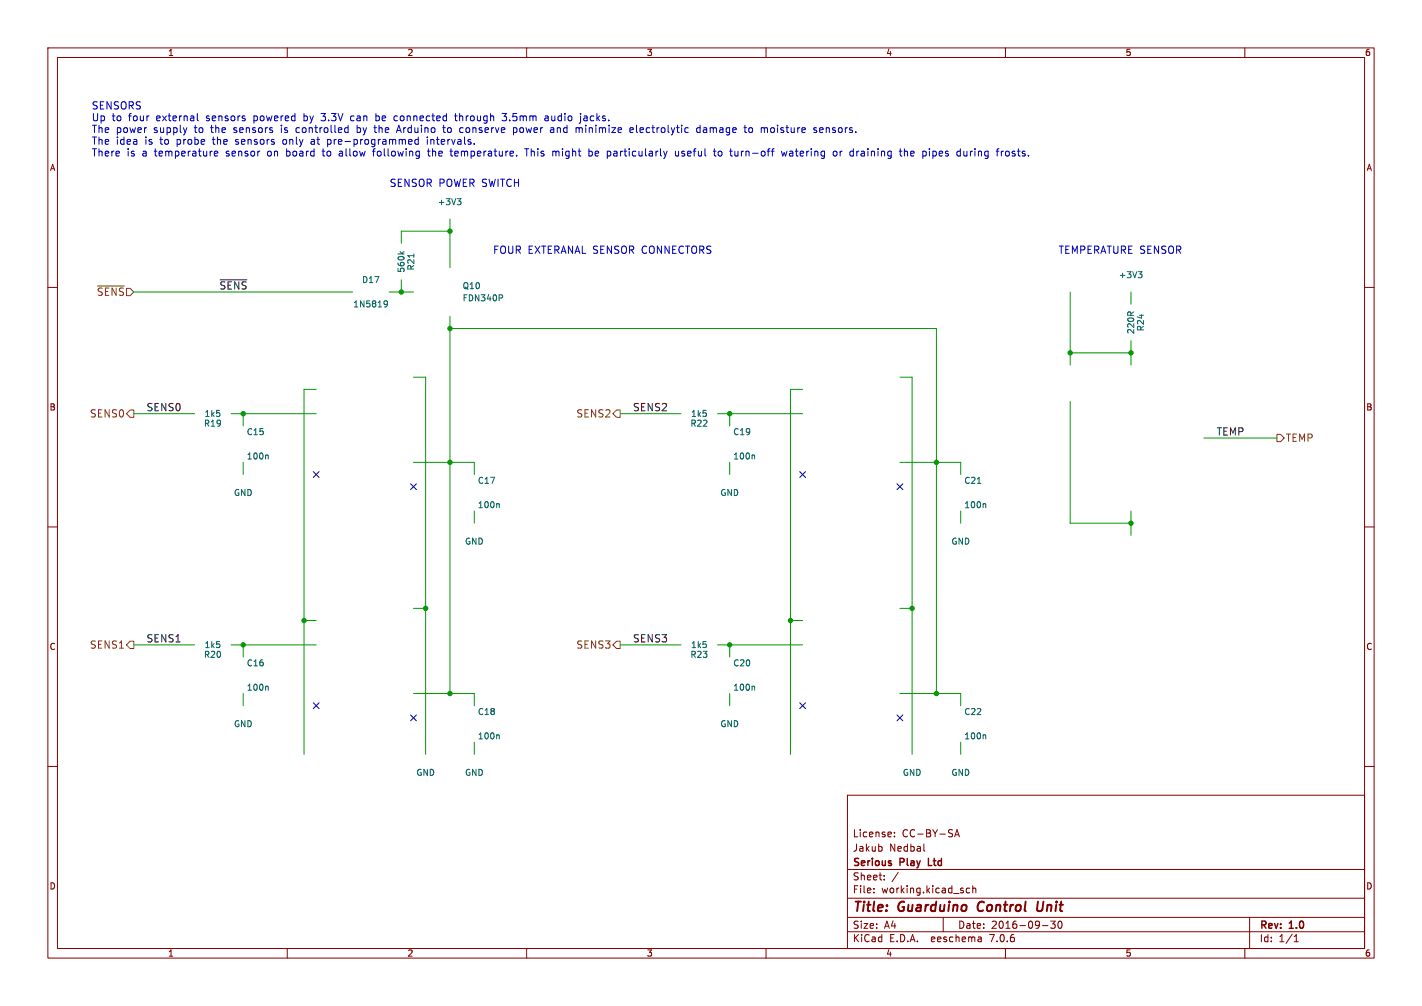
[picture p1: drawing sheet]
<svg xmlns="http://www.w3.org/2000/svg" width="297mm" height="210mm" viewBox="0 0 297 210" stroke-linecap="round" stroke-linejoin="round" font-family="sans-serif">
<g fill="none" stroke="#840000" stroke-width=".21">
<path d="M10 10h277v190h-277zM12 12h273v186h-273zM60 10v2M110 10v2M160 10v2M210 10v2M260 10v2M10 60h2M285 60h2M10 110h2M285 110h2M10 160h2"/>
<path d="M285 160h2M177 166h108v32h-108zM184.2 176.8v.8M186.8 174.6v.1M186.8 173.8v.1M193 176.2v1.3l.2 .2M199.4 174.7l.5-1.5 .5 1.5M199.5 174.3h.7M60 198v2M110 198v2M160 198v2M177 194.5h108"/>
<path d="M177 191.5h108M177 187.5h108M177 181.5h108M182.5 186.3v.1M182.5 185.5v.1M184.7 183.6v.1M184.7 182.8v.1M187.6 182.1l-1.3 2M197 191.5v3M202.5 185.5l-.4-.1-.3 .3 .2 .6h.5M203.2 185.5l.2-.1 .3 .1 .1 .9M203.2 184.9v1.5"/>
<path d="M204.9 195.7l.1 .9M205 196.5l-.2 .1M205 196h-.2M210 198v2M217.7 193.2h1.2M219.5 192.3h.9l-.5 .6 .4 .1v.7l-.2 .1-.6-.1M221.2 192.4l.1-.1a.8 .8 0 0 1 .5 .7 .8 .8 0 0 1-.5 .8 1 1 0 0 1-.1-1.4zM260 198v2M261 191.5v6.5M270.3 196.6h.9M270.3 195.5l.4-.4v1.5"/>
</g>
<path d="M204.5 188.5l-.3 .9 .3 .7M216.8 188.2l-.2 1.6 .1 .3a.66 .66 0 0 0 .9-.1" fill="none" stroke="#840000" stroke-width=".4"/>
<path d="M193.9 179.2v1.5h.7" fill="none" stroke="#840000" stroke-width=".3"/>
<path d="M20.4 59.7h5.5M27.2 85.6h.7v1.5h-.7l-.8-.7zM128 86.4l.8-.8h.7v1.5h-.7zM266.7 90.7h.8l.7 .7-.7 .8h-.8zM26.4 134.6l.8-.7h.7v1.5h-.7zM128.8 133.9h.7v1.5h-.7l-.8-.8z" fill="none" stroke="#725600" stroke-width=".21"/>
<path d="M46 58.4h5.5" fill="none" stroke="#0f0f0f" stroke-width=".21"/>
<g fill="none" stroke="#0000c2" stroke-width=".21">
<path d="M39 26.7l-.3 1M41.2 23.7v1.3l.2 .2M44.8 32.1l.7-.2-.1-.3h-.4l-.2 .2v.7h.6M59.1 29.3v.7M61.9 26.8v.7M65.2 29.1l-.2 .1M65.2 29.5l-.3 .3 .3 .3M67 23.7h1M67 25.1l.3 .1M67.3 31.6h.5M68.4 29.1v1.5M68.4 30l.5 .1"/>
<path d="M68.9 29.1l-.5 .1M71 31.6h-.1M71 32l-.2 .2 .2 .4M72.3 26.7h.4M72.7 26.1v1.6M72.7 27.6l-.4 .1M73.5 24.2l-.3 .3v.4l.3 .3M74.6 26.1v1.6M74.6 27.6l.1 .1M74.7 26.7h-.1M77.8 31.6h.6M78 31.3v1.3"/>
<path d="M78.1 26.7h.6M78.3 27.5l.2 .2M78.5 23.7v1.5M78.5 25.1l.4 .1M78.9 24.2l-.4 .1M82.4 25.1l.5 .1M82.8 27.7l.5-1.6 .5 1.6M82.9 24.2l-.5 .1M82.9 27.2h.8M85.6 29.1l.4 .1 .1 .3-.8 .1M86 30l-.4 .1M87.4 29.2l-.5-.1-.3 .3 .2 .6h.6"/>
<path d="M87.4 28.6v1.5M89.3 28.6v.1M89.3 29.1v1M89.3 31.6h.5M89.5 31.1v1.3l.3 .2M92.4 26.7h.6M92.7 26.1v1.4l.3 .2M94 31.6h.6M94.2 31.1v1.3l.4 .2M94.9 24.2h.6M95.1 23.7v1.3l.4 .2M96.3 26.7h.4"/>
<path d="M96.7 27.6l-.4 .1M104.9 23.7h.9l-.5 .6 .4 .1M104.9 25.1l.2 .1 .6-.1M107.3 26.7h.4l.3 .2-.2 .7h-.5M107.3 26.7v1.5M109.6 31.1h.8M110 31.1v1.5M113.9 24.3h.5l.1 .9M114.5 24.6h-.5l-.2 .3 .2 .3 .5-.1M115.2 26.7h.4l.1 1M115.7 27.6l-.5 .1M115.7 27l-.5 .1"/>
<path d="M115.7 31.6l.4 .2M116.1 31.8v.8M116.5 31.6l-.4 .2M120.8 26.7l.2 .2M121 26.9v.8M121.3 23.7v.1M121.3 24.2l-.1 1.5M121.5 26.7h-.3l-.2 .2M122.4 24.2l-.4 .1M122.5 24.6h-.4l-.2 .3 .1 .2 .5 .1M123 31.6h.4l.3 .2-.1 .7h-.6M123 31.1v1.5"/>
<path d="M131.6 27.2l.7-.2-.1-.3h-.4l-.2 .2v.7h.6M132.9 26.1l.1 1.5M141.1 31.6v.9l.4 .1 .2-.2M141.7 31.6v1M142.4 32.5l.1 .1M142.4 31.6v.4M146.2 26.7h-.4l-.3 .2 .1 .7h.6M146.2 26.1v1.6M147.1 26.7h-.2M147.1 27.1l-.2 .2 .2 .4M149 31.6h.6M149.3 32.5l.3 .1"/>
<path d="M150.7 31.6h-.4l-.3 .2 .1 .6 .2 .2 .4-.1M154.1 32.4l-.4 .2M154.1 31.6v1M157.2 26.9l-.3-.2h-.4l-.1 .2 .1 .7 .4 .1 .3-.3M163.2 31.6l.3 1 .3-.8 .3 .8 .3-1M165.1 31.6h-.2M165.1 32l-.2 .2 .2 .4M170.2 27.2h.3l.1 .3-.2 .2h-.3M170.2 26.7h.3M171.2 27.2l.7-.2-.1-.3h-.4l-.2 .2 .1 .7h.5M174.3 31.6h.4l.1 .2-.1 .6-.4 .2M175.5 31.6v1"/>
<path d="M175.9 31.6l-.4 .2M179.2 31.6h.2M188.9 31.7l.2-.1h.4v1M188.9 31.1v1.5M194.8 32.5l.5 .1M194.8 31.6v1.5M195.3 31.6h-.5M202 32.4l-.5 .2M202 31.6v1M210.2 31.6h.3l.3 .2v.5l-.3 .3-.3-.1-.2-.2z"/>
</g>
<g fill="none" stroke="#009600" stroke-width=".21">
<path d="M83.8 58.4v2.6M94 45.7v10.2M94 48.3h-10.2v2.5M27.9 61h45.8M81.3 61h5.1M86.4 78.7h2.5v78.8M94 68.6h101.6v76.2M94 66v78.8M188 78.7h2.5v78.8M223.5 61v15.2M223.5 73.7h12.7M236.2 61v2.5"/>
<path d="M236.2 71.1v5.1M27.9 86.4h12.7M48.3 86.4h17.7M50.8 86.4v2.5M50.8 96.5v2.6M66 81.3h-2.5v76.2M86.4 96.5h12.7v2.6M129.5 86.4h12.7M149.9 86.4h17.7M152.4 86.4v2.5M152.4 96.5v2.6M167.6 81.3h-2.5v76.2"/>
<path d="M188 96.5h12.7v2.6M223.5 83.8v25.4h12.7M251.5 91.4h15.2M99.1 106.7v2.5M200.7 106.7v2.5M236.2 106.7v5.1M27.9 134.6h12.7M48.3 134.6h17.7M50.8 134.6v2.6M63.5 129.5h2.5M86.4 127h2.5M129.5 134.6h12.7"/>
<path d="M149.9 134.6h17.7M152.4 134.6v2.6M165.1 129.5h2.5M188 127h2.5M50.8 144.8v2.5M86.4 144.8h12.7v2.5M99.1 154.9v2.6M152.4 144.8v2.5M188 144.8h12.7v2.5M200.7 154.9v2.6"/>
</g>
<g fill="none" stroke="#000084" stroke-width=".21">
<path d="M65.4 98.5l1.2 1.2M66.6 98.5l-1.2 1.2M167 98.5l1.2 1.2M168.2 98.5l-1.2 1.2M85.8 101l1.2 1.2M87 101l-1.2 1.2M187.4 101l1.2 1.2M188.6 101l-1.2 1.2M65.4 146.7l1.2 1.2M66.6 146.7l-1.2 1.2M85.8 149.3l1.2 1.2M87 149.3l-1.2 1.2"/>
<path d="M167 146.7l1.2 1.2M168.2 146.7l-1.2 1.2M187.4 149.3l1.2 1.2M188.6 149.3l-1.2 1.2"/>
</g>
<g fill="none" stroke="#006464" stroke-width=".21">
<path d="M83.6 52.5l.4 .5M84.4 52.5l-.5 .4M86.4 53v.7M95.5 41.5h.8l-.4 .5M96 42l.3 .2v.3l-.3 .2M237.7 56.7h.8l-.4 .5M238.3 57.2l.2 .2v.3l-.2 .3M80.3 62.9l.4-.1 .2 .3v.7l-.2 .2-.4 .1M80.9 63.4l-.2 .2-.4-.1M104.7 61.5l.3 .3-.3 .4M55.8 95l.2 .2v.6M157.4 95l.2 .2v.6"/>
<path d="M104.1 105.1l.2 .2v.7M204.1 100.9h.8M205.7 105.1l.2 .2v.7M55.8 143.2l.2 .2v.7M104.1 153.4l.2 .2v.6M157.4 143.2l.2 .2v.7M205.7 153.4l.2 .2v.6"/>
</g>
<g fill="#009600" stroke="#009600" stroke-width=".21">
<circle cx="63.5" cy="129.5" r=".46"/>
<circle cx="94" cy="144.8" r=".46"/>
<circle cx="94" cy="96.5" r=".46"/>
<circle cx="88.9" cy="127" r=".46"/>
<circle cx="50.8" cy="134.6" r=".46"/>
<circle cx="50.8" cy="86.4" r=".46"/>
<circle cx="152.4" cy="86.4" r=".46"/>
<circle cx="195.6" cy="144.8" r=".46"/>
<circle cx="152.4" cy="134.6" r=".46"/>
<circle cx="165.1" cy="129.5" r=".46"/>
<circle cx="195.6" cy="96.5" r=".46"/>
<circle cx="236.2" cy="73.7" r=".46"/>
<circle cx="190.5" cy="127" r=".46"/>
<circle cx="236.2" cy="109.2" r=".46"/>
<circle cx="223.5" cy="73.7" r=".46"/>
<circle cx="94" cy="68.6" r=".46"/>
<circle cx="83.8" cy="61" r=".46"/>
<circle cx="94" cy="48.3" r=".46"/>
</g>
<g font-size="2.8" fill="#840000">
<text x="178" y="190.9">Title:</text>
<text x="187.7" y="190.9">Guarduino</text>
<text x="205" y="190.9">Control</text>
<text x="218.2" y="190.9">Unit</text>
</g>
<g font-size="2.1" fill="#0000c2">
<text x="19" y="23">SENSORS</text>
<text x="19" y="25.4">Up</text>
<text x="19" y="27.9">The</text>
<text x="23.3" y="25.4">to</text>
<text x="24.2" y="27.9">power</text>
<text x="26.9" y="25.4">four</text>
<text x="32.1" y="27.9">supply</text>
<text x="32.8" y="25.4">external</text>
<text x="40.8" y="27.9">to</text>
<text x="43.3" y="25.4">sensors</text>
<text x="44.3" y="27.9">the</text>
<text x="49.2" y="27.9">sensors</text>
<text x="53.3" y="25.4">powered</text>
<text x="59.2" y="27.9">is</text>
<text x="62.5" y="27.9">controlled</text>
<text x="63.9" y="25.4">by</text>
<text x="67.8" y="25.4">3.3V</text>
<text x="74" y="25.4">can</text>
<text x="75.4" y="27.9">by</text>
<text x="79.2" y="27.9">the</text>
<text x="79.4" y="25.4">be</text>
<text x="83.4" y="25.4">connected</text>
<text x="84.1" y="27.9">Arduino</text>
<text x="93.9" y="27.9">to</text>
<text x="96.3" y="25.4">through</text>
<text x="97.4" y="27.9">conserve</text>
<text x="106.4" y="25.4">3.5mm</text>
<text x="108.8" y="27.9">power</text>
<text x="115.4" y="25.4">audio</text>
<text x="116.7" y="27.9">and</text>
<text x="122.1" y="27.9">minimize</text>
<text x="122.9" y="25.4">jacks.</text>
<text x="133.6" y="27.9">electrolytic</text>
<text x="147.7" y="27.9">damage</text>
<text x="157.9" y="27.9">to</text>
<text x="161.4" y="27.9">moisture</text>
<text x="172.6" y="27.9">sensors.</text>
<text x="19" y="30.3">The</text>
<text x="19" y="32.8">There</text>
<text x="24.2" y="30.3">idea</text>
<text x="26.5" y="32.8">is</text>
<text x="29.7" y="32.8">a</text>
<text x="30.3" y="30.3">is</text>
<text x="32.4" y="32.8">temperature</text>
<text x="33.6" y="30.3">to</text>
<text x="37.1" y="30.3">probe</text>
<text x="44.8" y="30.3">the</text>
<text x="47.5" y="32.8">sensor</text>
<text x="49.7" y="30.3">sensors</text>
<text x="56.2" y="32.8">on</text>
<text x="59.7" y="30.3">only</text>
<text x="60.3" y="32.8">board</text>
<text x="65.8" y="30.3">at</text>
<text x="68.1" y="32.8">to</text>
<text x="69.3" y="30.3">pre-programmed</text>
<text x="71.7" y="32.8">allow</text>
<text x="78.9" y="32.8">following</text>
<text x="90.3" y="30.3">intervals.</text>
<text x="90.5" y="32.8">the</text>
<text x="95.4" y="32.8">temperature.</text>
<text x="111.2" y="32.8">This</text>
<text x="117" y="32.8">might</text>
<text x="124.7" y="32.8">be</text>
<text x="128.7" y="32.8">particularly</text>
<text x="143" y="32.8">useful</text>
<text x="151.3" y="32.8">to</text>
<text x="154.9" y="32.8">turn-off</text>
<text x="165.8" y="32.8">watering</text>
<text x="176.7" y="32.8">or</text>
<text x="180.3" y="32.8">draining</text>
<text x="190.9" y="32.8">the</text>
<text x="195.8" y="32.8">pipes</text>
<text x="203.1" y="32.8">during</text>
<text x="211.6" y="32.8">frosts.</text>
<text x="81.3" y="39.1">SENSOR POWER SWITCH</text>
<text x="102.9" y="53.1">FOUR EXTERANAL SENSOR CONNECTORS</text>
<text x="221" y="53.1">TEMPERATURE SENSOR</text>
</g>
<g font-size="2.1" fill="#725600">
<text x="20.2" y="62">~{SENS}</text>
<text x="18.7" y="87.4">SENS0</text>
<text x="120.3" y="87.4">SENS2</text>
<text x="268.5" y="92.4">TEMP</text>
<text x="18.7" y="135.6">SENS1</text>
<text x="120.3" y="135.6">SENS3</text>
</g>
<g font-size="2.1" fill="#0f0f0f">
<text x="45.7" y="60.5">~{SENS}</text>
<text x="30.5" y="85.9">SENS0</text>
<text x="132.1" y="85.9">SENS2</text>
<text x="254" y="91">TEMP</text>
<text x="30.5" y="134.2">SENS1</text>
<text x="132.1" y="134.2">SENS3</text>
</g>
<g font-size="2.1" fill="#840000">
<text x="178" y="178">Jakub</text>
<text x="178" y="175">License:</text>
<text x="185.7" y="178">Nedbal</text>
<text x="188.4" y="175">CC-BY-SA</text>
<text x="178" y="184">Sheet:</text>
<text x="178" y="181.2">Serious</text>
<text x="188" y="181.2">Play</text>
<text x="194.6" y="181.2">Ltd</text>
<text x="178" y="186.7">File:</text>
<text x="184.1" y="186.7">working.kicad_sch</text>
<text x="178" y="196.9">KiCad</text>
<text x="178" y="194.1">Size:</text>
<text x="184.7" y="194.1">A4</text>
<text x="185.7" y="196.9">E.D.A.</text>
<text x="194.6" y="196.9">eeschema</text>
<text x="200" y="194.1">Date:</text>
<text x="207" y="196.9">7.0.6</text>
<text x="207" y="194.1">2016-09-30</text>
<text x="263" y="194.3">Rev:</text>
<text x="263" y="196.9">Id:</text>
<text x="267.1" y="196.9">1/1</text>
<text x="269.4" y="194.3">1.0</text>
</g>
<g font-size="1.8" fill="#840000">
<text x="35" y="11.9">1</text>
<text x="85" y="11.9">2</text>
<text x="135" y="11.9">3</text>
<text x="185" y="11.9">4</text>
<text x="235" y="11.9">5</text>
<text x="285" y="11.9">6</text>
<text x="10.3" y="35.9">A</text>
<text x="285.3" y="35.9">A</text>
<text x="10.3" y="85.9">B</text>
<text x="285.3" y="85.9">B</text>
<text x="10.3" y="135.9">C</text>
<text x="285.3" y="135.9">C</text>
<text x="10.3" y="185.9">D</text>
<text x="285.3" y="185.9">D</text>
<text x="35" y="199.9">1</text>
<text x="85" y="199.9">2</text>
<text x="135" y="199.9">3</text>
<text x="185" y="199.9">4</text>
<text x="235" y="199.9">5</text>
<text x="285" y="199.9">6</text>
</g>
<g font-size="1.8" fill="#006464">
<text x="91.3" y="43">+3V3</text>
<text x="75.5" y="59.3">D17</text>
<text x="84.7" y="57" transform="rotate(-90 84.7 57)">560k</text>
<text x="86.7" y="56.6" transform="rotate(-90 86.7 56.6)">R21</text>
<text x="233.6" y="58.3">+3V3</text>
<text x="73.7" y="64.4">1N5819</text>
<text x="96.5" y="60.6">Q10</text>
<text x="96.5" y="63.1">FDN340P</text>
<text x="237.1" y="69.9" transform="rotate(-90 237.1 69.9)">220R</text>
<text x="239.1" y="69.3" transform="rotate(-90 239.1 69.3)">R24</text>
<text x="42.5" y="89.3">R19</text>
<text x="42.6" y="87.2">1k5</text>
<text x="144.1" y="89.3">R22</text>
<text x="144.2" y="87.2">1k5</text>
<text x="51.4" y="91">C15</text>
<text x="153" y="91">C19</text>
<text x="51.4" y="96.1">100n</text>
<text x="99.7" y="101.2">C17</text>
<text x="153" y="96.1">100n</text>
<text x="201.3" y="101.2">C21</text>
<text x="48.8" y="103.7">GND</text>
<text x="99.7" y="106.3">100n</text>
<text x="150.4" y="103.7">GND</text>
<text x="201.3" y="106.3">100n</text>
<text x="97" y="113.9">GND</text>
<text x="198.6" y="113.9">GND</text>
<text x="42.5" y="137.5">R20</text>
<text x="42.6" y="135.5">1k5</text>
<text x="144.1" y="137.5">R23</text>
<text x="144.2" y="135.5">1k5</text>
<text x="51.4" y="139.3">C16</text>
<text x="153" y="139.3">C20</text>
<text x="51.4" y="144.4">100n</text>
<text x="99.7" y="149.5">C18</text>
<text x="153" y="144.4">100n</text>
<text x="201.3" y="149.5">C22</text>
<text x="48.8" y="152">GND</text>
<text x="99.7" y="154.5">100n</text>
<text x="150.4" y="152">GND</text>
<text x="201.3" y="154.5">100n</text>
<text x="86.9" y="162.2">GND</text>
<text x="97" y="162.2">GND</text>
<text x="188.5" y="162.2">GND</text>
<text x="198.6" y="162.2">GND</text>
</g>
</svg>
